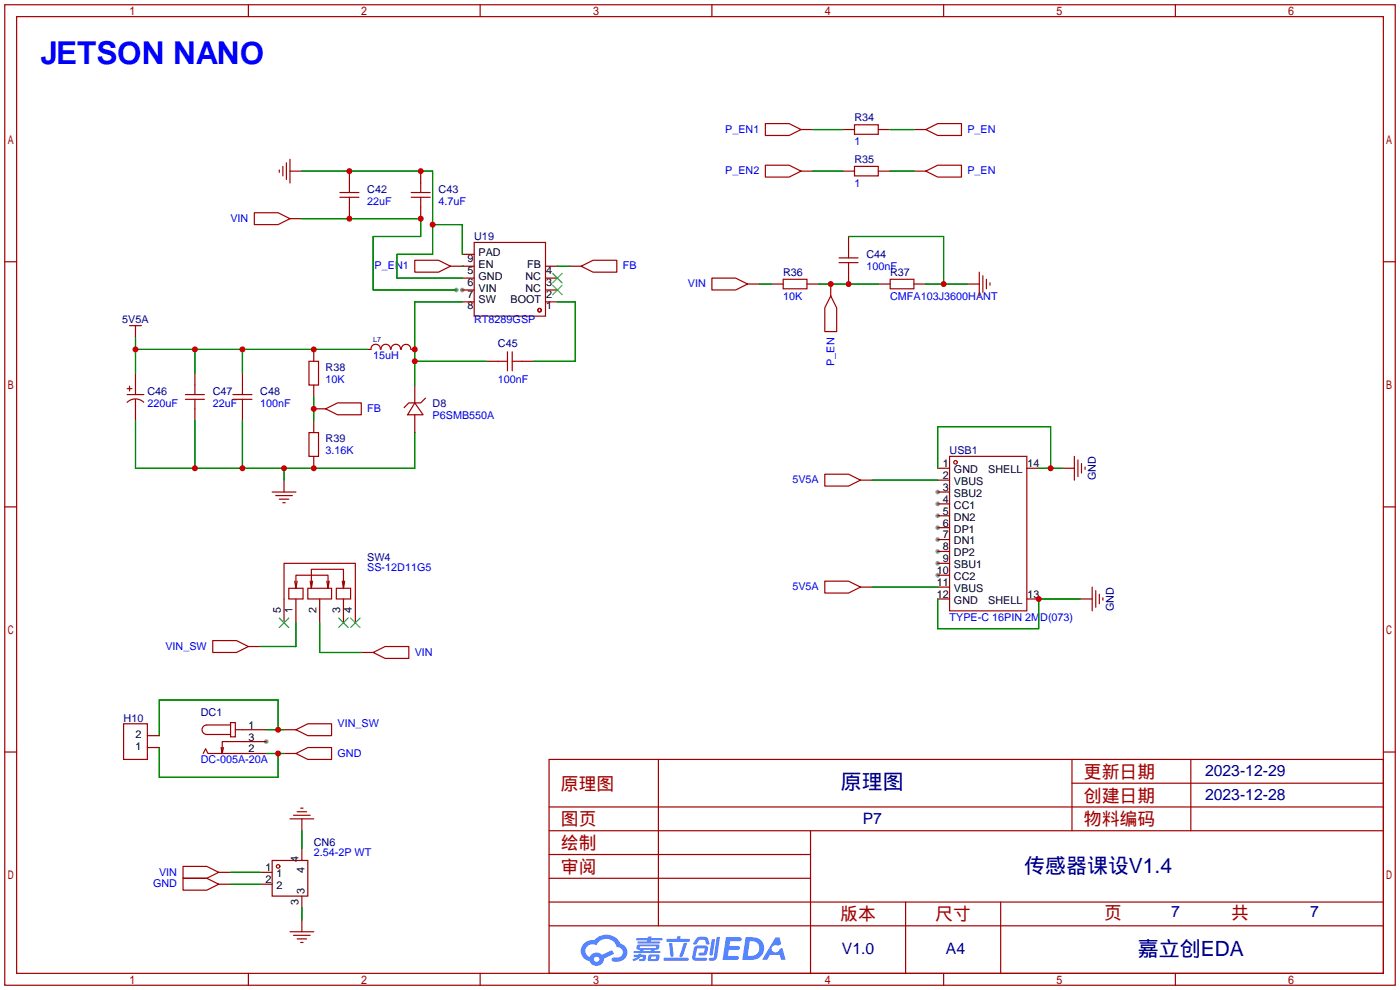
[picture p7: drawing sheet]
<svg xmlns="http://www.w3.org/2000/svg" width="299mm" height="212mm" viewBox="0 0 299 212" stroke-linecap="round" stroke-linejoin="round" font-family="sans-serif">
<g fill="#999">
<circle cx="98.8" cy="62" r=".51"/>
<circle cx="56.9" cy="158.5" r=".51"/>
<circle cx="200.4" cy="105.2" r=".51"/>
<circle cx="200.4" cy="107.7" r=".51"/>
<circle cx="200.4" cy="110.2" r=".51"/>
<circle cx="200.4" cy="112.8" r=".51"/>
<circle cx="200.4" cy="115.3" r=".51"/>
<circle cx="200.4" cy="117.9" r=".51"/>
<circle cx="200.4" cy="120.4" r=".51"/>
<circle cx="200.4" cy="122.9" r=".51"/>
<circle cx="97.5" cy="62" r=".51"/>
</g>
<g fill="none" stroke="#a10000" stroke-width=".25">
<path d="M1 1h297.2v209.6h-297.2zM3.6 3.6h292.1v204.4h-292.1zM53.1 1v2.6M102.6 1v2.6M152.1 1v2.6M201.7 1v2.6M251.2 1v2.6M1 55.9h2.6M295.7 55.9h2.5M1 108.3h2.6M295.7 108.3h2.5M1 160.7h2.6"/>
<path d="M117.3 162.3h178.4v45.7h-178.4zM117.3 177.5h178.4M117.3 172.5h178.4M140.7 162.3v35.6M173.2 177.5v30.5M229.1 162.3v15.2M229.1 167.4h66.6M254.5 162.3v15.2M295.7 160.7h2.5M117.3 182.6h55.9M117.3 197.9h178.4M117.3 192.8h178.4"/>
<path d="M117.3 187.7h55.9M193.5 192.8v15.2M213.9 192.8v15.2M53.1 208v2.6M102.6 208v2.6M152.1 208v2.6M201.7 208v2.6M251.2 208v2.6"/>
</g>
<g fill="#5487ff">
<path d="M155.2 200.3h2.6a.48 .48 0 0 1 .7 .4 .48 .48 0 0 1-.6 .4h-1.8l-.2 1.1h1.9a.43 .43 0 0 1 .4 .4 .43 .43 0 0 1-.5 .4h-1.9l-.2 1.3h1.7a.45 .45 0 0 1 .5 .2 .45 .45 0 0 1-.1 .6h-3.3z"/>
<path d="M165.7 200.3h.9l.4 1.5-.8 .3a.84 .84 0 0 0-1.2 .3 .84 .84 0 0 0 .4 1.1 .84 .84 0 0 0 1.1-.4l.1-.2 .6-.3 .7 2.5h-1l-.2-1h-2.1l-.6 1h-1.1z"/>
<path d="M152.1 200.8h.7l-.5 3.1a.36 .36 0 0 1-.3 .3 .36 .36 0 0 1-.4-.3z"/>
<path d="M153.2 200.2h.7l-.6 4.3a1.13 1.13 0 0 1-1.8 .6l.2-.4h.7l.2-.2z"/>
<path d="M148.9 200.6l.6-.4h1a.77 .77 0 0 1 .9 .5l.3 1-.2 .2h-.5l-.3-.9-.2-.2-1 .1-.7 1-.6-.1-.1-.2z"/>
<path d="M148.4 202.4l.6-.3h1.7a.81 .81 0 0 1 .7 .5 .81 .81 0 0 1-.2 .8 .81 .81 0 0 1-.9 .8h-.7a.32 .32 0 0 1-.3-.3 .32 .32 0 0 1 .4-.3h.7l.2-.9-1.6 .1-.4 1.8 2.2 .1a.32 .32 0 0 1 .3 .4 .32 .32 0 0 1-.4 .2h-2.2l-.5-.3-.1-.5z"/>
<path d="M141.9 204.7h5a.33 .33 0 0 1 .3 .3 .33 .33 0 0 1-.3 .3h-4.9l-.2-.1z"/>
<path d="M146.1 201.5h.8l-.7 2a.98 .98 0 0 1-.7 1.1l-.3-.3z"/>
<path d="M143 201.6h.7l.3 2.5a.34 .34 0 0 1-.3 .4 .34 .34 0 0 1-.4-.3z"/>
<path d="M142.5 200.7h2.1l.3-.6h.6l-.1 .6h1.7a.32 .32 0 0 1 .4 .3 .32 .32 0 0 1-.4 .3h-4.5l-.2-.2z"/>
<path d="M135.5 204.1h.9l.1-.3h.6v.3h.8a.82 .82 0 0 1-.5 1.3h-.8v-.4l.7-.1 .1-.3a.68 .68 0 0 0-1 .4l-1.1 .4-.1-.4 .9-.5h-.7z"/>
<path d="M136 200.5h2.4l.1-.3h.7v.3h2.2l.2 .3-.2 .2h-2.3v.2h1.8l.2 .3-.2 .1h-4.5l-.1-.4h2l.1-.2h-2.3l-.1-.2z"/>
<path d="M159.4 200.3l-.8 4.9h1.7a2.5 2.5 0 0 0 3-2.5 2.5 2.5 0 0 0-3.1-2.4zM160.3 201.1a1.61 1.61 0 0 1 2 1.5 1.61 1.61 0 0 1-1.8 1.7h-.7z"/>
<path d="M136.2 202a.55 .55 0 0 0-.2 .8 .55 .55 0 0 0 .7 .2l.1 .3h-1.3v.3l5.4 .1 .3-.2-.2-.2h-1.2l.2-.3a.7 .7 0 0 0 .8-.3 .7 .7 0 0 0 0-.8l-4.2-.1zM136.8 202.3l3.3-.1 .1 .1-.2 .3h-3.2zM137.5 203h1.7l-.2 .3h-1.4z"/>
<path d="M138.6 204.2a1.05 1.05 0 0 0 0 1.2 2.91 2.91 0 0 0 2.2-.2 .98 .98 0 0 0 0-1.2h-1.6zM139.2 204.5l.9-.1 .1 .4-.2 .2-.8-.1z"/>
<path d="M124.9 201.6a2.23 2.23 0 0 0-.7 2.3 2.23 2.23 0 0 0 1.8 1.6 1.58 1.58 0 0 0 1.8 .9 1.58 1.58 0 0 0 1.3-1.5l2.2-1.1-.5-.7-2.1 1a1.65 1.65 0 0 0-2.7 .4 1.45 1.45 0 0 1-.8-1.9 1.45 1.45 0 0 1 2-.7l.3 .1a2.3 2.3 0 0 1 2.3-1.3 2.3 2.3 0 0 1 2 1.7 1.12 1.12 0 0 1 1.3 1 1.12 1.12 0 0 1-1.1 1.2h-.7a.45 .45 0 0 0-.6 .4 .45 .45 0 0 0 .5 .5 2.21 2.21 0 0 0 2.2-.5 2.21 2.21 0 0 0 .5-2.3 2.13 2.13 0 0 0-1.3-1.1 3.3 3.3 0 0 0-5.6-.7l-1.1 .1zM127 205a.57 .57 0 0 1 1.1 0 .57 .57 0 0 1-1.1 0z"/>
</g>
<g fill="none" stroke="#a10000" stroke-width=".25">
<path d="M59.7 36.3v.5M60.5 35.6v2M61.2 34.8v3.6M62 34v5.1M74.7 39.1v2M89.9 39.1v2M163.6 26.4h5.1l2.5 1.3-2.5 1.3h-5.1zM163.6 35.3h5.1l2.5 1.3-2.5 1.2h-5.1zM182.6 26.7h5.1v2h-5.1zM182.6 35.6h5.1v2h-5.1zM197.9 27.7l2.5-1.3h5.1v2.6h-5.1zM197.9 36.6l2.5-1.3h5.1v2.5h-5.1z"/>
<path d="M54.4 45.5h5l2.6 1.2-2.6 1.3h-5zM72.6 42.2h4.1M72.6 41.1h4.1M74.7 42.2v2M87.9 42.2h4M87.9 41.1h4M88.6 55.6h5.1l2.6 1.3-2.6 1.3h-5.1zM89.9 42.2v2M101.3 51.8h15.3v15.8h-15.3zM124.2 56.9l2.5-1.3h5.1v2.6h-5.1zM152.1 59.4h5.1l2.6 1.3-2.6 1.3h-5.1zM167.4 59.7h5.1v2h-5.1z"/>
<path d="M179.3 56.1h4.1M179.3 55.1h4.1M181.4 53.1v2M181.4 56.1v2.1M190.2 59.7h5.1v2h-5.1zM209.3 58.2v5M210.1 58.9v3.6M210.8 59.7v2M27.7 69.6h2.5M29 69.6v1.3M66 77.2h2.1v5.1h-2.1zM79.3 74.7a1.01 1.01 0 0 1 1-1.1 1.01 1.01 0 0 1 1 1.1"/>
<path d="M81.4 74.7a1.01 1.01 0 0 1 1-1.1 1.01 1.01 0 0 1 1.1 1.1M83.6 74.7a1.01 1.01 0 0 1 1-1.1 1.01 1.01 0 0 1 1 1.1M85.8 74.7a1.01 1.01 0 0 1 1-1.1 1.01 1.01 0 0 1 1 1.1M106.4 77.2h2.1M108.5 75.2v4M109.5 77.2h2M109.5 75.2v4M177.5 63.2l1.3 2.6v5.1h-2.5v-5.1zM211.6 60.5v.5M27.2 84.3h3.5M27.2 83.1h1M27.7 82.5v1.1"/>
<path d="M29 82.3v2M29 85.3v2.1M30.7 86a2.54 2.54 0 0 0-3.5 0M39.6 84.3h4.1M39.6 85.3h4.1M41.7 82.3v2M41.7 85.3v2.1M49.8 84.3h4M49.8 85.3h4M51.8 82.3v2M51.8 85.3v2.1M66 92.5h2.1v5h-2.1z"/>
<path d="M69.6 87.4l2.5-1.3h5.1v2.5h-5.1zM88.6 86.1l1.8 2.5h-3.3zM90.9 85.1l-1 1h-2.5l-1 1M202.9 97.5h16.6v33.1h-16.6zM229.6 97.5v5.1M230.4 98.3v3.6M231.1 99.1v2M231.9 99.8v.5M58.2 105.2h5M58.9 105.9h3.6M59.7 106.7h2M60.5 107.4h.5"/>
<path d="M176.3 101.3h5.1l2.5 1.3-2.5 1.3h-5.1zM45.5 136.9h5l2.6 1.3-2.6 1.2h-5zM60.7 128v-7.6h15.2v7.6M61.7 125.7h3.1v2.3h-3.1zM63 124.2l.2 1.5M63.5 124.2l-.3 1.5M65.8 125.7h5.1v2.3h-5.1zM66.3 124.2l.2 1.5M66.8 124.2l-.3 1.5M69.8 124.2l.3 1.5M70.4 124.2l-.3 1.5v-2.8h-6.9v2.8M71.9 125.7h3v2.3h-3z"/>
<path d="M73.2 124.2l.2 1.5M73.7 124.2l-.3 1.5v-4h-6.9v4M79.8 139.4l2.5-1.2h5.1v2.5h-5.1zM176.3 124.2h5.1l2.5 1.3-2.5 1.2h-5.1zM233.4 125.5v5.1M234.2 126.2v3.6M234.9 127v2M235.7 127.8v.5M26.4 154.7h5.1v7.6h-5.1zM47.8 159.8l-.3 1.2M49.3 154.4h1v3.1h-1zM49.3 154.9h-5.1a1.02 1.02 0 0 0-1 1.1 1.02 1.02 0 0 0 1 1h5.1"/>
<path d="M50.3 156h1.5M51.8 158.5h-4.3v2.5l-.3-1.2M63.2 156l2.6-1.3h5.1v2.5h-5.1zM43.4 161l.5-1 .5 1h7.4M62 175h5.1M62.7 174.2h3.6M63.2 161l2.6-1.2h5.1v2.5h-5.1zM63.5 173.5h2M64.3 172.7h.5M39.1 185.2h5.1l2.5 1.2-2.5 1.3h-5.1zM39.1 187.7h5.1l2.5 1.3-2.5 1.2h-5.1zM58.2 183.9h7.6v7.6h-7.6z"/>
<path d="M62 199.1h5.1M62.7 199.9h3.6M63.5 200.7h2M64.3 201.4h.5"/>
<circle cx="115.3" cy="66.3" r=".38"/>
<circle cx="204.2" cy="98.8" r=".38"/>
<circle cx="59.4" cy="185.2" r=".38"/>
</g>
<g fill="none" stroke="#870000" stroke-width=".25">
<path d="M62 36.6h2.5M74.7 36.6v2.5M89.9 36.6v2.5M171.2 36.6h2.5M171.2 27.7h2.5M180.1 36.6h2.5M180.1 27.7h2.5M187.7 36.6h2.5M187.7 27.7h2.5M195.3 36.6h2.6M195.3 27.7h2.6M62 46.7h2.5"/>
<path d="M74.7 44.2v2.5M89.9 44.2v2.5M96.3 56.9h5M98.8 59.4h2.5M98.8 54.4h2.5M116.6 59.4h2.5M116.6 56.9h2.5M121.7 56.9h2.5M181.4 50.5v2.6M181.4 58.2v2.5M29 70.9v1.2M29 79.8v2.5"/>
<path d="M41.7 79.8v2.5M51.8 79.8v2.5M67.1 74.7v2.5M78.5 74.7h.7M87.9 74.7h.7M98.8 64.5h2.5M98.8 62h2.5M103.9 77.2h2.5M111.5 77.2h2.5M116.6 64.5h2.5M116.6 62h2.5M159.8 60.7h2.5"/>
<path d="M164.8 60.7h2.6M172.5 60.7h2.5M177.5 60.7v2.5M187.7 60.7h2.5M195.3 60.7h2.6M206.8 60.7h2.5M29 87.4v2.5M41.7 87.4v2.5M51.8 87.4v2.5M67.1 87.4h2.5M67.1 82.3v2.5M67.1 89.9v2.6"/>
<path d="M67.1 97.5v2.6M88.6 82.3v3.8M88.6 88.6v3.9M60.7 102.6v2.6M183.9 102.6h2.5M200.4 102.6h2.5M200.4 100.1h2.5M200.4 105.2h2.5M200.4 107.7h2.5M200.4 110.2h2.5M200.4 112.8h2.5M200.4 115.3h2.5"/>
<path d="M200.4 117.9h2.5M219.5 100.1h2.5M227.1 100.1h2.5M53.1 138.2h2.5M60.7 128v5.1M63.2 128v5.1M68.3 128v5.1M73.4 128v5.1M75.9 128v5.1M77.2 139.4h2.6M183.9 125.5h2.5M200.4 125.5h2.5"/>
<path d="M200.4 120.4h2.5M200.4 122.9h2.5M200.4 128h2.5M219.5 128h2.5M230.9 128h2.5M31.5 159.8h2.5M31.5 157.2h2.5M51.8 156h5.1M51.8 158.5h5.1M60.7 156h2.5M51.8 161h5.1M60.7 161h2.5"/>
<path d="M64.5 175v2.5M46.7 186.4h2.6M46.7 189h2.6M55.6 186.4h2.6M55.6 189h2.6M64.5 181.4v2.5M64.5 191.5v2.6M64.5 196.6v2.5"/>
</g>
<path d="M118.1 58.4l2 2.1M120.1 58.4l-2 2.1M118.1 61l2 2M120.1 61l-2 2M59.7 132.1l2 2M61.7 132.1l-2 2M72.4 132.1l2 2M74.4 132.1l-2 2M74.9 132.1l2.1 2M77 132.1l-2.1 2" fill="none" stroke="#3c3" stroke-width=".25"/>
<g fill="none" stroke="#008700" stroke-width=".25">
<path d="M64.5 36.6h28v17.8h-7.7v5h14M173.7 36.6h6.4M173.7 27.7h6.4M190.2 36.6h5.1M190.2 27.7h5.1M64.5 46.7h25.4v3.8h-10.1v11.5h17.7M92.5 48h6.3v6.4M98.8 56.9h.1M119.1 56.9h2.6M181.4 50.5h20.3v10.2M29 72.1v7.7M29 74.7h49.5"/>
<path d="M41.7 74.7v5.1M51.8 74.7v5.1M88.6 77.2h15.3M98.8 64.5h-10.2v17.8M119.1 64.5h3.8v12.7h-8.9M162.3 60.7h2.5M175 60.7h12.7M197.9 60.7h8.9M29 89.9v10.2h59.6v-7.6M41.7 89.9v10.2M51.8 89.9v10.2M67.1 84.8v5.1"/>
<path d="M60.7 100.1v2.5M186.4 102.6h14M200.4 100.1v-8.9h24.1v8.9M222 100.1h5.1M63.2 133.1v5.1h-7.6M68.3 133.1v6.3h8.9M186.4 125.5h14M200.4 128v6.4h21.6v-6.4h8.9M34 159.8v6.3h25.4v-5.1M56.9 156h3.8M59.4 156v-6.4h-25.4v7.6M56.9 161h3.8"/>
<path d="M64.5 177.5v3.9M49.3 186.4h6.3M49.3 189h6.3M64.5 194.1v2.5"/>
</g>
<g fill="#c00">
<circle cx="29" cy="74.7" r=".63"/>
<circle cx="41.7" cy="74.7" r=".63"/>
<circle cx="51.8" cy="74.7" r=".63"/>
<circle cx="67.1" cy="74.7" r=".63"/>
<circle cx="60.7" cy="100.1" r=".63"/>
<circle cx="51.8" cy="100.1" r=".63"/>
<circle cx="41.7" cy="100.1" r=".63"/>
<circle cx="67.1" cy="100.1" r=".63"/>
<circle cx="67.1" cy="87.4" r=".63"/>
<circle cx="74.7" cy="46.7" r=".63"/>
<circle cx="89.9" cy="46.7" r=".63"/>
<circle cx="74.7" cy="36.6" r=".63"/>
<circle cx="89.9" cy="36.6" r=".63"/>
<circle cx="92.5" cy="48" r=".63"/>
<circle cx="88.6" cy="77.2" r=".63"/>
<circle cx="88.6" cy="74.7" r=".63"/>
<circle cx="59.4" cy="156" r=".63"/>
<circle cx="59.4" cy="161" r=".63"/>
<circle cx="201.7" cy="60.7" r=".63"/>
<circle cx="177.5" cy="60.7" r=".63"/>
<circle cx="181.4" cy="60.7" r=".63"/>
<circle cx="224.5" cy="100.1" r=".63"/>
<circle cx="222" cy="128" r=".63"/>
</g>
<text font-size="6.7" fill="#00f" x="8.6" y="13.6">JETSON NANO</text>
<g font-size="4.5" fill="#000080">
<text x="179.7" y="168.7">原理图</text>
<text x="218.9" y="186.5">传感器课设V1.4</text>
<text x="243.2" y="204.3">嘉立创EDA</text>
</g>
<g font-size="3.8" fill="#a00000">
<text x="231.6" y="166.2">更新日期</text>
<text x="119.9" y="168.8">原理图</text>
<text x="231.6" y="171.3">创建日期</text>
<text x="119.9" y="176.4">图页</text>
<text x="231.6" y="176.4">物料编码</text>
<text x="119.9" y="181.5">绘制</text>
<text x="119.9" y="186.6">审阅</text>
<text x="179.6" y="196.7">版本</text>
<text x="199.9" y="196.7">尺寸</text>
<text x="236" y="196.5">页</text>
<text x="263.1" y="196.5">共</text>
</g>
<g font-size="3.4" fill="#000080">
<text x="257.6" y="165.9">2023-12-29</text>
<text x="257.6" y="170.9">2023-12-28</text>
<text x="184.4" y="176">P7</text>
<text x="250.3" y="196.1">7</text>
<text x="280" y="196.1">7</text>
<text x="179.9" y="204">V1.0</text>
<text x="202.2" y="204">A4</text>
</g>
<g font-size="2.3" fill="#00f">
<text x="155" y="28.4">P_EN1</text>
<text x="206.8" y="28.4">P_EN</text>
<text x="182.6" y="31">1</text>
<text x="155" y="37.3">P_EN2</text>
<text x="182.6" y="39.9">1</text>
<text x="206.8" y="37.3">P_EN</text>
<text x="49.2" y="47.4">VIN</text>
<text x="78.5" y="43.7">22uF</text>
<text x="93.7" y="43.7">4.7uF</text>
<text x="80.1" y="57.6">P_EN1</text>
<text x="133.1" y="57.6">FB</text>
<text x="185.2" y="57.7">100nF</text>
<text x="147" y="61.4">VIN</text>
<text x="167.4" y="64.1">10K</text>
<text x="190.2" y="64.1">CMFA103J3600HANT</text>
<text x="101.3" y="69.1">RT8289GSP</text>
<text x="79.8" y="76.8">15uH</text>
<text x="69.6" y="81.8">10K</text>
<text x="106.4" y="81.8">100nF</text>
<text x="178.4" y="78.2" transform="rotate(-90 178.4 78.2)">P_EN</text>
<text x="31.5" y="86.9">220uF</text>
<text x="45.5" y="86.9">22uF</text>
<text x="55.6" y="86.9">100nF</text>
<text x="78.5" y="88.1">FB</text>
<text x="92.5" y="89.5">P6SMB550A</text>
<text x="69.6" y="97.1">3.16K</text>
<text x="169.4" y="103.3">5V5A</text>
<text x="78.5" y="122">SS-12D11G5</text>
<text x="169.4" y="126.2">5V5A</text>
<text x="202.9" y="132.6">TYPE-C 16PIN 2MD(073)</text>
<text x="35.3" y="138.9">VIN_SW</text>
<text x="88.6" y="140.1">VIN</text>
<text x="72.1" y="155.4">VIN_SW</text>
<text x="72.1" y="161.7">GND</text>
<text x="42.9" y="163.1">DC-005A-20A</text>
<text x="67.1" y="182.9">2.54-2P WT</text>
<text x="32.7" y="189.7">GND</text>
<text x="34" y="187.1">VIN</text>
</g>
<g font-size="2.3" fill="#000080">
<text x="182.6" y="26">R34</text>
<text x="182.6" y="34.8">R35</text>
<text x="78.5" y="41.2">C42</text>
<text x="93.7" y="41.2">C43</text>
<text x="101.3" y="51.4">U19</text>
<text x="167.4" y="59">R36</text>
<text x="185.2" y="55.2">C44</text>
<text x="190.2" y="59">R37</text>
<text x="26.1" y="69">5V5A</text>
<text x="106.4" y="74.2">C45</text>
<text x="69.6" y="79.3">R38</text>
<text x="31.5" y="84.4">C46</text>
<text x="45.5" y="84.4">C47</text>
<text x="55.6" y="84.4">C48</text>
<text x="92.5" y="86.9">D8</text>
<text x="69.6" y="94.5">R39</text>
<text x="202.9" y="97.1">USB1</text>
<text x="234.2" y="102.6" transform="rotate(-90 234.2 102.6)">GND</text>
<text x="78.5" y="119.9">SW4</text>
<text x="238" y="130.6" transform="rotate(-90 238 130.6)">GND</text>
<text x="26.4" y="154.2">H10</text>
<text x="42.9" y="153">DC1</text>
<text x="67.1" y="180.9">CN6</text>
</g>
<g font-size="2.3">
<text x="99.9" y="58.5">5</text>
<text x="99.9" y="56">9</text>
<text x="102.3" y="57.2">EN</text>
<text x="102.3" y="59.8">GND</text>
<text x="102.3" y="54.7">PAD</text>
<text x="112.3" y="59.8">NC</text>
<text x="112.7" y="57.2">FB</text>
<text x="116.7" y="58.5">4</text>
<text x="99.9" y="61.1">6</text>
<text x="99.9" y="63.6">7</text>
<text x="102.3" y="62.3">VIN</text>
<text x="102.3" y="64.9">SW</text>
<text x="109.1" y="64.9">BOOT</text>
<text x="112.3" y="62.3">NC</text>
<text x="116.7" y="63.6">2</text>
<text x="116.7" y="61.1">3</text>
<text x="99.9" y="66.1">8</text>
<text x="116.7" y="66.1">1</text>
<text x="201.5" y="99.8">1</text>
<text x="203.9" y="101.1">GND</text>
<text x="211.2" y="101.1">SHELL</text>
<text x="219.6" y="99.8">14</text>
<text x="201.5" y="102.4">2</text>
<text x="201.5" y="104.9">3</text>
<text x="201.5" y="107.5">4</text>
<text x="203.9" y="103.7">VBUS</text>
<text x="203.9" y="106.2">SBU2</text>
<text x="201.5" y="110">5</text>
<text x="201.5" y="112.5">6</text>
<text x="203.9" y="108.7">CC1</text>
<text x="203.9" y="111.3">DN2</text>
<text x="203.9" y="113.8">DP1</text>
<text x="201.5" y="115.1">7</text>
<text x="201.5" y="117.6">8</text>
<text x="203.9" y="116.4">DN1</text>
<text x="203.9" y="118.9">DP2</text>
<text x="200.3" y="122.7">10</text>
<text x="200.3" y="125.2">11</text>
<text x="201.5" y="120.2">9</text>
<text x="203.9" y="121.4">SBU1</text>
<text x="203.9" y="124">CC2</text>
<text x="60" y="131.1" transform="rotate(-90 60 131.1)">5</text>
<text x="62.5" y="131.1" transform="rotate(-90 62.5 131.1)">1</text>
<text x="67.6" y="131.1" transform="rotate(-90 67.6 131.1)">2</text>
<text x="72.7" y="131.1" transform="rotate(-90 72.7 131.1)">3</text>
<text x="75.2" y="131.1" transform="rotate(-90 75.2 131.1)">4</text>
<text x="200.3" y="127.8">12</text>
<text x="203.9" y="126.5">VBUS</text>
<text x="203.9" y="129.1">GND</text>
<text x="211.2" y="129.1">SHELL</text>
<text x="219.6" y="127.8">13</text>
<text x="53.1" y="155.7">1</text>
<text x="28.9" y="160.4">1</text>
<text x="28.9" y="157.8">2</text>
<text x="53.1" y="160.8">2</text>
<text x="53.1" y="158.3">3</text>
<text x="63.8" y="184.3" transform="rotate(-90 63.8 184.3)">4</text>
<text x="56.8" y="186.2">1</text>
<text x="56.8" y="188.7">2</text>
<text x="59.1" y="187.5">1</text>
<text x="59.1" y="190">2</text>
<text x="65.1" y="191.1" transform="rotate(-90 65.1 191.1)">3</text>
<text x="65.1" y="186.6" transform="rotate(-90 65.1 186.6)">4</text>
<text x="63.8" y="193.4" transform="rotate(-90 63.8 193.4)">3</text>
</g>
<text font-size="1.5" fill="#000080" x="79.8" y="73.1">L7</text>
</svg>
